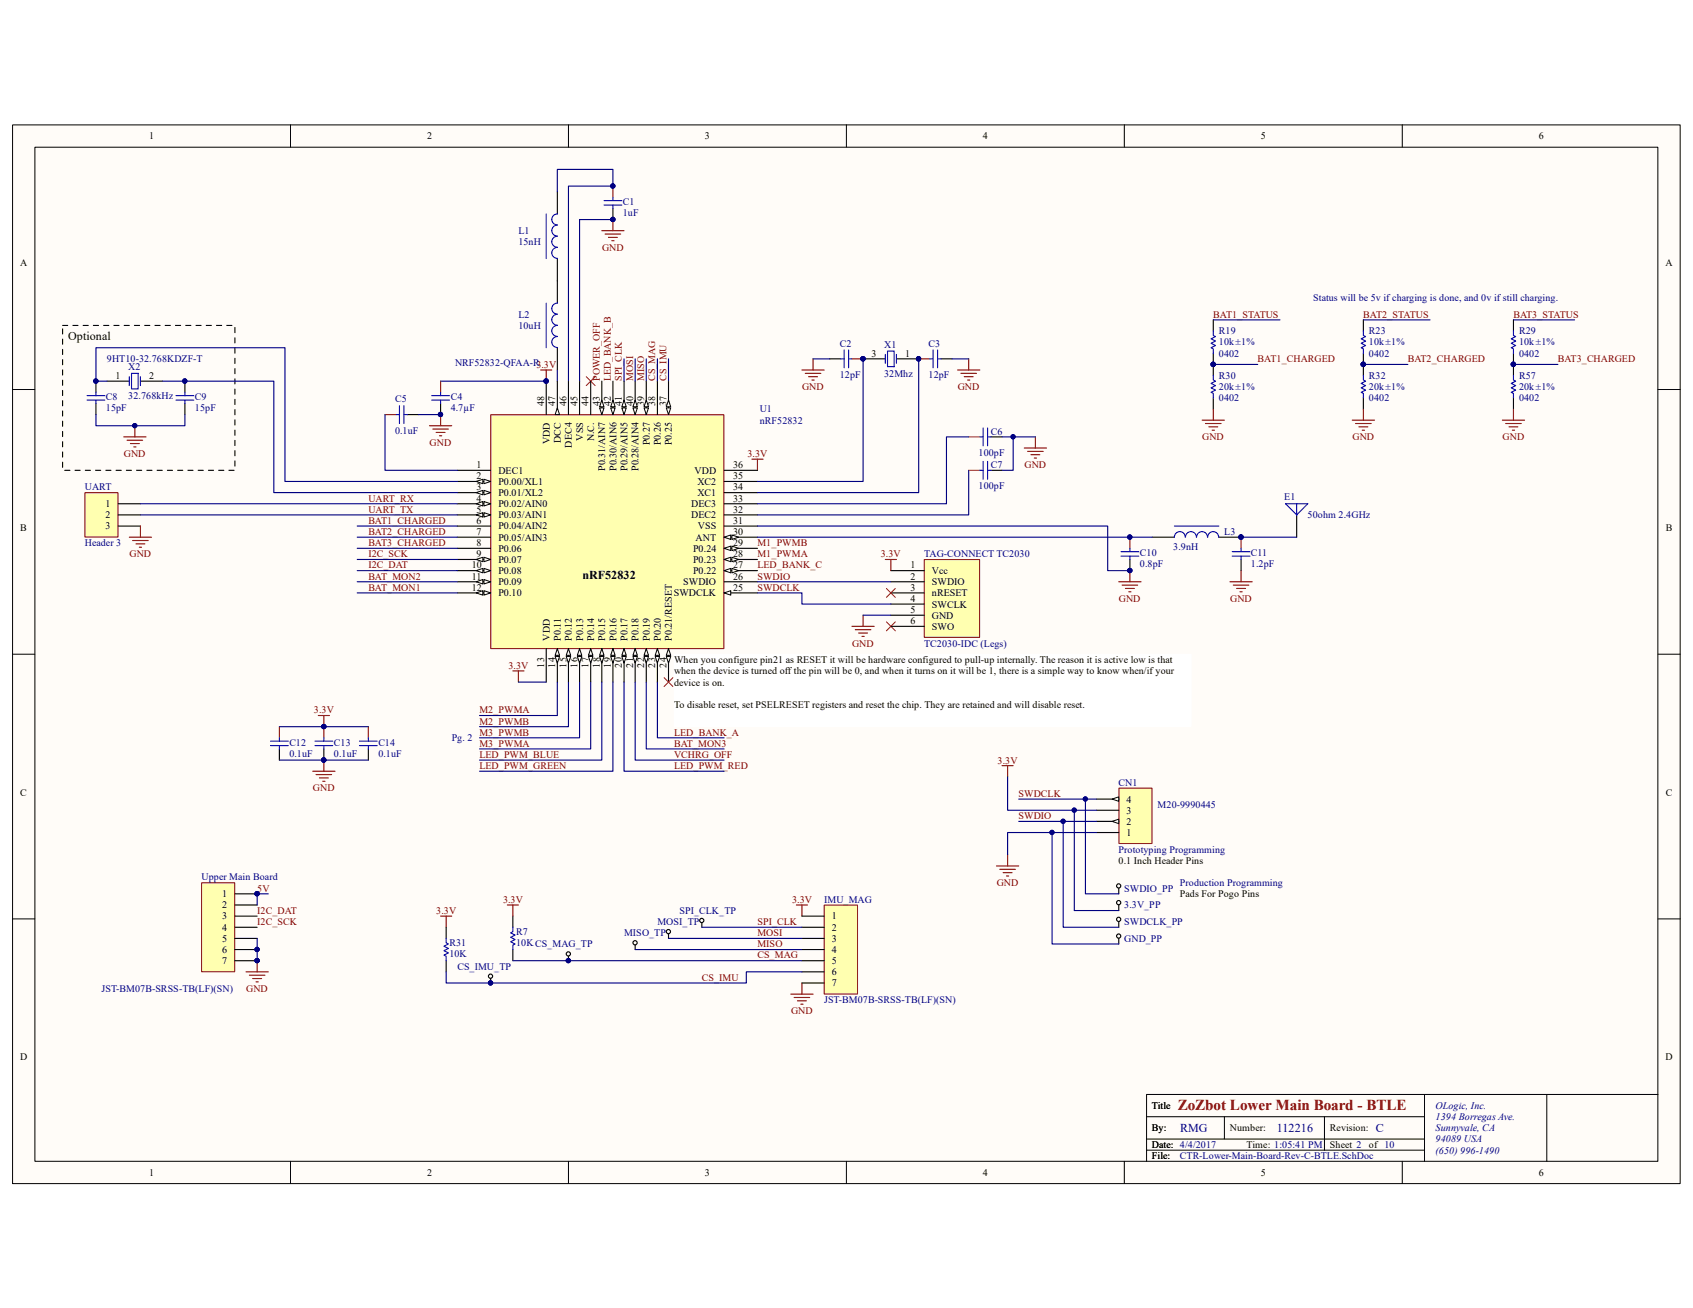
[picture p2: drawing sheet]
<svg xmlns="http://www.w3.org/2000/svg" width="279mm" height="216mm" viewBox="0 0 279 216" stroke-linecap="round" stroke-linejoin="round" font-family="sans-serif">
<path d="M2.1 20.7h275.2v174.7h-275.2z" fill="#fffcf8"/>
<path d="M2.1 20.6h275.2v174.8h-275.2z" fill="none" stroke="#000" stroke-width=".17"/>
<path d="M5.8 24.3h267.8v167.4h-267.8z" fill="#fffcf8"/>
<g fill="none" stroke="#000" stroke-width=".17">
<path d="M5.8 24.3h267.8v167.4h-267.8zM47.9 20.6v3.7M93.8 20.6v3.7M139.7 20.6v3.7M185.6 20.6v3.7M231.4 20.6v3.7M2.1 64.3h3.6M273.6 64.3h3.7M2.1 108h3.6M273.6 108h3.7M2.1 151.7h3.6M273.6 151.7h3.7"/>
<path d="M47.9 191.7v3.7M93.8 191.7v3.7M139.7 191.7v3.7M185.6 191.7v3.7M189.2 184.3h45.9M189.2 189.8h45.9M189.2 188h45.9M202.1 184.3v3.7M218.6 184.3v5.5M231.4 191.7v3.7M235.1 180.7v11M255.3 180.7h-66.1v11"/>
<path d="M273.6 180.7h-18.3v11"/>
</g>
<path d="M140.6 59.2h1.8M151.6 59.2h1.8" fill="none" stroke="#bf0000" stroke-width=".18"/>
<g fill="#000080" stroke="#000080" stroke-width=".17">
<circle cx="151.6" cy="59.2" r=".35"/>
<circle cx="142.4" cy="59.2" r=".35"/>
<circle cx="90.1" cy="62.9" r=".35"/>
</g>
<path d="M136.9 59.2h1.9M142.4 59.2h3.7M147.9 59.2h3.7M155.3 59.2h1.8" fill="none" stroke="#000" stroke-width=".18"/>
<path d="M138.8 59.2h.5M139.3 57.8v2.9M140 59.2h.6M140 57.8v2.9M146.1 58.5v1.5M146.5 57.9h1.1v2.6h-1.1zM147.9 58.5v1.5M153.4 59.2h.6M154 57.8v2.9M154.7 57.8v2.9M154.7 59.2h.6" fill="none" stroke="#00f" stroke-width=".18"/>
<g fill="none" stroke="#800000" stroke-width=".18">
<path d="M134.2 59.2v1.9M159.9 59.2v1.9M89.2 61.1h1.9M90.1 61.1v1.8M124.1 75.8h1.8M125 75.8v1.8M132.3 61.1h3.7M132.9 61.6h2.6M133.4 62.2h1.5M134 62.7h.4M158 61.1h3.7M158.6 61.6h2.5"/>
<path d="M159.1 62.2h1.5M159.7 62.7h.3M84.6 110.7h1.9M85.6 110.7v1.9M165.4 126.4h1.8M166.3 126.4v1.8M164.5 142.9h3.6M165 143.5h2.6M165.6 144h1.4M166.1 144.6h.4M166.3 141.1v1.8"/>
</g>
<path d="M184.7 130.1h5.4v9.1h-5.4z" fill="#ffffb0"/>
<path d="M184.7 130.1h5.4v9.1h-5.4z" fill="none" stroke="#800000" stroke-width=".17"/>
<path d="M181 137.4h3.6M181 135.6h3.6" fill="none" stroke="#000" stroke-width=".18"/>
<path d="M183.5 135.6l1.1-.4v.7z" fill="#fffcf8"/>
<path d="M183.5 135.6l1.1-.4v.7z" fill="none" stroke="#000" stroke-width=".17"/>
<path d="M181 133.7h3.6M181 131.9h3.6" fill="none" stroke="#000" stroke-width=".18"/>
<path d="M183.5 131.9l1.1-.4v.8z" fill="#fffcf8"/>
<path d="M183.5 131.9l1.1-.4v.8z" fill="none" stroke="#000" stroke-width=".17"/>
<g fill="none" stroke="#000" stroke-width=".18">
<path d="M92 31.6v3.7M101.2 34.4v1.8M92 42.7v7.3M92 57.4v3.7M15.8 62.9v1.9M15.8 66.6v1.8M17.7 62.9h3.6M23.2 62.9h3.6M30.5 62.9v1.9M30.5 66.6v1.8M67.2 68.4h1.8M72.7 66.6v1.8"/>
<path d="M163.5 72.1h1.9M163.5 77.6h1.9M186.5 92.3v1.9M190.1 88.7h3.7M201.1 88.7h3.7M204.8 92.3v1.9M214 85v3.7M46.1 123.6v1.9M53.4 123.6v1.9M60.8 123.6v1.9M184.6 146.6v.9M184.6 149.4v.9"/>
<path d="M184.6 152.1v1"/>
<circle cx="184.6" cy="151.8" r=".35"/>
<circle cx="184.6" cy="149" r=".35"/>
<circle cx="184.6" cy="146.2" r=".35"/>
</g>
<g fill="none" stroke="#800000" stroke-width=".18">
<path d="M99.3 38.1h3.7M99.9 38.6h2.5M100.4 39.2h1.5M101 39.7h.3M101.2 36.2v1.9M20.4 72.1h3.7M21 72.7h2.5M21.5 73.2h1.5M22.1 73.8h.3M22.3 70.3v1.8M70.9 70.3h3.6M71.4 70.8h2.6"/>
<path d="M72 71.4h1.4M72.5 71.9h.4M72.7 68.4v1.9M169 74h3.7M169.6 74.5h2.6M170.1 75.1h1.5M170.7 75.6h.4M170.9 72.1v1.9M184.6 96h3.7M185.2 96.6h2.6M185.7 97.1h1.5M186.3 97.7h.4"/>
<path d="M186.5 94.2v1.8M203 96h3.7M203.5 96.6h2.6M204.1 97.1h1.5M204.6 97.7h.4M204.8 94.2v1.8M52.5 118.1h1.9M53.4 118.1v1.8M51.6 127.3h3.7M52.2 127.9h2.5M52.7 128.4h1.5M53.3 129h.3"/>
<path d="M53.4 125.5v1.8"/>
</g>
<g fill="#000080" stroke="#000080" stroke-width=".17">
<circle cx="53.4" cy="125.4" r=".35"/>
<circle cx="53.4" cy="119.9" r=".35"/>
<circle cx="72.7" cy="68.4" r=".35"/>
<circle cx="101.1" cy="30.7" r=".35"/>
<circle cx="101.1" cy="36.2" r=".35"/>
<circle cx="15.8" cy="62.9" r=".35"/>
<circle cx="22.2" cy="70.3" r=".35"/>
<circle cx="30.5" cy="62.9" r=".35"/>
<circle cx="186.5" cy="88.7" r=".35"/>
<circle cx="186.5" cy="94.2" r=".35"/>
<circle cx="204.8" cy="88.7" r=".35"/>
</g>
<path d="M101.2 30.7v1.9M63.5 68.4h1.9M72.7 62.9v1.9M186.5 88.7v1.8M204.8 88.7v1.8M46.1 119.9v1.9M53.4 119.9v1.9M60.8 119.9v1.9" fill="none" stroke="#bf0000" stroke-width=".18"/>
<g fill="none" stroke="#00f" stroke-width=".18">
<path d="M90.1 35.3v7.4M92 39a.9 .9 0 0 0-.9 .9 .9 .9 0 0 0 .9 .9M92 37.2a.9 .9 0 0 0-.9 .9 .9 .9 0 0 0 .9 .9M92 35.3a.9 .9 0 0 0-.9 .9 .9 .9 0 0 0 .9 .9M99.7 33.8h2.9M99.7 33.1h2.9M101.2 32.6v.5M101.2 33.8v.6M90.1 50v7.4M92 55.6a.9 .9 0 0 0-.9 .9 .9 .9 0 0 0 .9 .9M92 53.7a.9 .9 0 0 0-.9 .9 .9 .9 0 0 0 .9 .9M92 51.9a.9 .9 0 0 0-.9 .9 .9 .9 0 0 0 .9 .9"/>
<path d="M92 50a.9 .9 0 0 0-.9 .9 .9 .9 0 0 0 .9 .9M92 40.8a.9 .9 0 0 0-.9 .9 .9 .9 0 0 0 .9 .9M14.4 66h2.9M14.4 65.3h2.9M15.8 64.8v.5M15.8 66v.6M21.3 62.2v1.5M21.7 61.6h1.1v2.6h-1.1zM23.2 62.2v1.5M29 66h3M29 65.3h3M30.5 64.8v.5"/>
<path d="M30.5 66v.6M65.4 68.4h.5M65.9 67v2.9M66.7 67v2.9M66.7 68.4h.5M71.2 66h3M71.2 65.3h3M72.7 64.8v.5M72.7 66v.6M161.7 72.1h.6M161.7 77.6h.6M162.3 70.6v3"/>
<path d="M162.3 76.2v2.9M163 70.6v3M163 76.2v2.9M163 72.1h.5M163 77.6h.5M185 91.8h2.9M185 91.1h2.9M186.5 90.5v.6M186.5 91.8v.5M193.8 88.7a.9 .9 0 0 1 .9-1 .9 .9 0 0 1 .9 1M193.8 86.8h7.3M195.6 88.7a.9 .9 0 0 1 .9-1 .9 .9 0 0 1 .9 1 .92 .92 0 0 1 1-1 .92 .92 0 0 1 .9 1"/>
<path d="M199.3 88.7a.9 .9 0 0 1 .9-1 .9 .9 0 0 1 .9 1M203.4 91.8h2.9M203.4 91.1h2.9M204.8 90.5v.6M204.8 91.8v.5M212.2 83.2h3.6l-1.8 1.8zM214 83.2v1.8M44.6 123.1h3M44.6 122.3h3M46.1 121.8v.5M46.1 123.1v.5M52 123.1h2.9"/>
<path d="M52 122.3h2.9M53.4 121.8v.5M53.4 123.1v.5M59.3 123.1h3M59.3 122.3h3M60.8 121.8v.5M60.8 123.1v.5"/>
</g>
<path d="M159.9 72.1h1.8M159.9 77.6h1.8" fill="none" stroke="#de4f16" stroke-width=".18"/>
<path d="M96.8 62.2l1.4 1.5M98.2 62.2l-1.4 1.5" fill="none" stroke="#f00" stroke-width=".17"/>
<path d="M10.3 53.7h28.5v23.9h-28.5v-23.9" fill="none" stroke="#000" stroke-width=".18" stroke-dasharray=".8 .8"/>
<path d="M81 68.5h38.5v38.6h-38.5z" fill="#ffffb0"/>
<path d="M81 68.5h38.5v38.6h-38.5z" fill="none" stroke="#800000" stroke-width=".17"/>
<path d="M75.5 77.6h5.5M75.5 97.9h5.5" fill="none" stroke="#000" stroke-width=".18"/>
<path d="M79.9 97.5l1.1 .4-1.1 .3z" fill="#fffcf8"/>
<path d="M79.9 97.5l1.1 .4-1.1 .3z" fill="none" stroke="#000" stroke-width=".17"/>
<path d="M78.6 97.9l1.1-.4v.7z" fill="#fffcf8"/>
<path d="M78.6 97.9l1.1-.4v.7z" fill="none" stroke="#000" stroke-width=".17"/>
<path d="M119.5 86.8h5.5M119.5 88.7h5.5M90.1 107.1v5.5" fill="none" stroke="#000" stroke-width=".18"/>
<path d="M119.5 88.7l1.1-.4v.7z" fill="#fffcf8"/>
<path d="M119.5 88.7l1.1-.4v.7z" fill="none" stroke="#000" stroke-width=".17"/>
<path d="M120.8 88.3l1.1 .4-1.1 .3z" fill="#fffcf8"/>
<path d="M120.8 88.3l1.1 .4-1.1 .3z" fill="none" stroke="#000" stroke-width=".17"/>
<path d="M110.3 62.9v5.5M119.5 79.5h5.5M119.5 77.6h5.5M119.5 85h5.5M119.5 83.2h5.5M119.5 81.3h5.5" fill="none" stroke="#000" stroke-width=".18"/>
<path d="M110 67.3h.7l-.4 1.1z" fill="#fffcf8"/>
<path d="M110 67.3h.7l-.4 1.1z" fill="none" stroke="#000" stroke-width=".17"/>
<path d="M110.3 66l.4 1.1h-.7z" fill="#fffcf8"/>
<path d="M110.3 66l.4 1.1h-.7z" fill="none" stroke="#000" stroke-width=".17"/>
<path d="M75.5 79.5h5.5M108.5 62.9v5.5" fill="none" stroke="#000" stroke-width=".18"/>
<path d="M79.9 79.1l1.1 .4-1.1 .3z" fill="#fffcf8"/>
<path d="M79.9 79.1l1.1 .4-1.1 .3z" fill="none" stroke="#000" stroke-width=".17"/>
<path d="M78.6 79.5l1.1-.4v.7z" fill="#fffcf8"/>
<path d="M78.6 79.5l1.1-.4v.7z" fill="none" stroke="#000" stroke-width=".17"/>
<path d="M75.5 81.3h5.5" fill="none" stroke="#000" stroke-width=".18"/>
<path d="M79.9 80.9l1.1 .4-1.1 .4z" fill="#fffcf8"/>
<path d="M79.9 80.9l1.1 .4-1.1 .4z" fill="none" stroke="#000" stroke-width=".17"/>
<path d="M78.6 81.3l1.1-.4v.8z" fill="#fffcf8"/>
<path d="M78.6 81.3l1.1-.4v.8z" fill="none" stroke="#000" stroke-width=".17"/>
<path d="M75.5 83.2h5.5" fill="none" stroke="#000" stroke-width=".18"/>
<path d="M79.9 82.8l1.1 .4-1.1 .3z" fill="#fffcf8"/>
<path d="M79.9 82.8l1.1 .4-1.1 .3z" fill="none" stroke="#000" stroke-width=".17"/>
<path d="M78.6 83.2l1.1-.4v.7z" fill="#fffcf8"/>
<path d="M78.6 83.2l1.1-.4v.7z" fill="none" stroke="#000" stroke-width=".17"/>
<path d="M75.5 85h5.5" fill="none" stroke="#000" stroke-width=".18"/>
<path d="M79.9 84.6l1.1 .4-1.1 .4z" fill="#fffcf8"/>
<path d="M79.9 84.6l1.1 .4-1.1 .4z" fill="none" stroke="#000" stroke-width=".17"/>
<path d="M78.6 85l1.1-.4v.8z" fill="#fffcf8"/>
<path d="M78.6 85l1.1-.4v.8z" fill="none" stroke="#000" stroke-width=".17"/>
<path d="M75.5 86.8h5.5M75.5 88.7h5.5M75.5 90.5h5.5M75.5 92.3h5.5" fill="none" stroke="#000" stroke-width=".18"/>
<path d="M79.9 92l1.1 .3-1.1 .4z" fill="#fffcf8"/>
<path d="M79.9 92l1.1 .3-1.1 .4z" fill="none" stroke="#000" stroke-width=".17"/>
<path d="M78.6 92.3l1.1-.3v.7z" fill="#fffcf8"/>
<path d="M78.6 92.3l1.1-.3v.7z" fill="none" stroke="#000" stroke-width=".17"/>
<path d="M75.5 94.2h5.5" fill="none" stroke="#000" stroke-width=".18"/>
<path d="M79.9 93.8l1.1 .4-1.1 .4z" fill="#fffcf8"/>
<path d="M79.9 93.8l1.1 .4-1.1 .4z" fill="none" stroke="#000" stroke-width=".17"/>
<path d="M78.6 94.2l1.1-.4v.8z" fill="#fffcf8"/>
<path d="M78.6 94.2l1.1-.4v.8z" fill="none" stroke="#000" stroke-width=".17"/>
<path d="M75.5 96h5.5" fill="none" stroke="#000" stroke-width=".18"/>
<path d="M79.9 95.7l1.1 .3-1.1 .4z" fill="#fffcf8"/>
<path d="M79.9 95.7l1.1 .3-1.1 .4z" fill="none" stroke="#000" stroke-width=".17"/>
<path d="M78.6 96l1.1-.3v.7z" fill="#fffcf8"/>
<path d="M78.6 96l1.1-.3v.7z" fill="none" stroke="#000" stroke-width=".17"/>
<path d="M92 107.1v5.5" fill="none" stroke="#000" stroke-width=".18"/>
<path d="M92 107.1l.3 1.1h-.7z" fill="#fffcf8"/>
<path d="M92 107.1l.3 1.1h-.7z" fill="none" stroke="#000" stroke-width=".17"/>
<path d="M91.6 108.4h.7l-.3 1.1z" fill="#fffcf8"/>
<path d="M91.6 108.4h.7l-.3 1.1z" fill="none" stroke="#000" stroke-width=".17"/>
<path d="M93.8 107.1v5.5" fill="none" stroke="#000" stroke-width=".18"/>
<path d="M93.8 107.1l.4 1.1h-.8z" fill="#fffcf8"/>
<path d="M93.8 107.1l.4 1.1h-.8z" fill="none" stroke="#000" stroke-width=".17"/>
<path d="M93.4 108.4h.8l-.4 1.1z" fill="#fffcf8"/>
<path d="M93.4 108.4h.8l-.4 1.1z" fill="none" stroke="#000" stroke-width=".17"/>
<path d="M95.6 107.1v5.5" fill="none" stroke="#000" stroke-width=".18"/>
<path d="M95.6 107.1l.4 1.1h-.7z" fill="#fffcf8"/>
<path d="M95.6 107.1l.4 1.1h-.7z" fill="none" stroke="#000" stroke-width=".17"/>
<path d="M95.3 108.4h.7l-.4 1.1z" fill="#fffcf8"/>
<path d="M95.3 108.4h.7l-.4 1.1z" fill="none" stroke="#000" stroke-width=".17"/>
<path d="M97.5 107.1v5.5" fill="none" stroke="#000" stroke-width=".18"/>
<path d="M97.5 107.1l.4 1.1h-.8z" fill="#fffcf8"/>
<path d="M97.5 107.1l.4 1.1h-.8z" fill="none" stroke="#000" stroke-width=".17"/>
<path d="M97.1 108.4h.8l-.4 1.1z" fill="#fffcf8"/>
<path d="M97.1 108.4h.8l-.4 1.1z" fill="none" stroke="#000" stroke-width=".17"/>
<path d="M106.7 62.9v5.5" fill="none" stroke="#000" stroke-width=".18"/>
<path d="M106.3 67.3h.7l-.3 1.1z" fill="#fffcf8"/>
<path d="M106.3 67.3h.7l-.3 1.1z" fill="none" stroke="#000" stroke-width=".17"/>
<path d="M106.7 66l.3 1.1h-.7z" fill="#fffcf8"/>
<path d="M106.7 66l.3 1.1h-.7z" fill="none" stroke="#000" stroke-width=".17"/>
<path d="M104.8 62.9v5.5" fill="none" stroke="#000" stroke-width=".18"/>
<path d="M104.5 67.3h.7l-.4 1.1z" fill="#fffcf8"/>
<path d="M104.5 67.3h.7l-.4 1.1z" fill="none" stroke="#000" stroke-width=".17"/>
<path d="M104.8 66l.4 1.1h-.7z" fill="#fffcf8"/>
<path d="M104.8 66l.4 1.1h-.7z" fill="none" stroke="#000" stroke-width=".17"/>
<path d="M103 62.9v5.5" fill="none" stroke="#000" stroke-width=".18"/>
<path d="M102.6 67.3h.8l-.4 1.1z" fill="#fffcf8"/>
<path d="M102.6 67.3h.8l-.4 1.1z" fill="none" stroke="#000" stroke-width=".17"/>
<path d="M103 66l.4 1.1h-.8z" fill="#fffcf8"/>
<path d="M103 66l.4 1.1h-.8z" fill="none" stroke="#000" stroke-width=".17"/>
<path d="M101.2 62.9v5.5" fill="none" stroke="#000" stroke-width=".18"/>
<path d="M100.8 67.3h.7l-.3 1.1z" fill="#fffcf8"/>
<path d="M100.8 67.3h.7l-.3 1.1z" fill="none" stroke="#000" stroke-width=".17"/>
<path d="M101.2 66l.3 1.1h-.7z" fill="#fffcf8"/>
<path d="M101.2 66l.3 1.1h-.7z" fill="none" stroke="#000" stroke-width=".17"/>
<path d="M99.3 62.9v5.5" fill="none" stroke="#000" stroke-width=".18"/>
<path d="M99 67.3h.7l-.4 1.1z" fill="#fffcf8"/>
<path d="M99 67.3h.7l-.4 1.1z" fill="none" stroke="#000" stroke-width=".17"/>
<path d="M99.3 66l.4 1.1h-.7z" fill="#fffcf8"/>
<path d="M99.3 66l.4 1.1h-.7z" fill="none" stroke="#000" stroke-width=".17"/>
<path d="M90.1 62.9v5.5M92 62.9v5.5M93.8 62.9v5.5M95.6 62.9v5.5M97.5 62.9v5.5" fill="none" stroke="#000" stroke-width=".18"/>
<circle cx="90.1" cy="62.9" r=".35" fill="#000080" stroke="#000080" stroke-width=".17"/>
<path d="M92 67.3l.3 1.1h-.7z" fill="#fffcf8"/>
<path d="M92 67.3l.3 1.1h-.7z" fill="none" stroke="#000" stroke-width=".17"/>
<path d="M119.5 97.9h5.5" fill="none" stroke="#000" stroke-width=".18"/>
<path d="M119.5 97.9l1.1-.4v.7z" fill="#fffcf8"/>
<path d="M119.5 97.9l1.1-.4v.7z" fill="none" stroke="#000" stroke-width=".17"/>
<path d="M119.5 96h5.5M119.5 94.2h5.5" fill="none" stroke="#000" stroke-width=".18"/>
<path d="M119.5 94.2l1.1-.4v.8z" fill="#fffcf8"/>
<path d="M119.5 94.2l1.1-.4v.8z" fill="none" stroke="#000" stroke-width=".17"/>
<path d="M120.8 93.8l1.1 .4-1.1 .4z" fill="#fffcf8"/>
<path d="M120.8 93.8l1.1 .4-1.1 .4z" fill="none" stroke="#000" stroke-width=".17"/>
<path d="M119.5 92.3h5.5" fill="none" stroke="#000" stroke-width=".18"/>
<path d="M119.5 92.3l1.1-.3v.7z" fill="#fffcf8"/>
<path d="M119.5 92.3l1.1-.3v.7z" fill="none" stroke="#000" stroke-width=".17"/>
<path d="M120.8 92l1.1 .3-1.1 .4z" fill="#fffcf8"/>
<path d="M120.8 92l1.1 .3-1.1 .4z" fill="none" stroke="#000" stroke-width=".17"/>
<path d="M119.5 90.5h5.5" fill="none" stroke="#000" stroke-width=".18"/>
<path d="M119.5 90.5l1.1-.4v.8z" fill="#fffcf8"/>
<path d="M119.5 90.5l1.1-.4v.8z" fill="none" stroke="#000" stroke-width=".17"/>
<path d="M120.8 90.1l1.1 .4-1.1 .4z" fill="#fffcf8"/>
<path d="M120.8 90.1l1.1 .4-1.1 .4z" fill="none" stroke="#000" stroke-width=".17"/>
<path d="M99.3 107.1v5.5" fill="none" stroke="#000" stroke-width=".18"/>
<path d="M99.3 107.1l.4 1.1h-.7z" fill="#fffcf8"/>
<path d="M99.3 107.1l.4 1.1h-.7z" fill="none" stroke="#000" stroke-width=".17"/>
<path d="M99 108.4h.7l-.4 1.1z" fill="#fffcf8"/>
<path d="M99 108.4h.7l-.4 1.1z" fill="none" stroke="#000" stroke-width=".17"/>
<path d="M101.2 107.1v5.5" fill="none" stroke="#000" stroke-width=".18"/>
<path d="M101.2 107.1l.3 1.1h-.7z" fill="#fffcf8"/>
<path d="M101.2 107.1l.3 1.1h-.7z" fill="none" stroke="#000" stroke-width=".17"/>
<path d="M100.8 108.4h.7l-.3 1.1z" fill="#fffcf8"/>
<path d="M100.8 108.4h.7l-.3 1.1z" fill="none" stroke="#000" stroke-width=".17"/>
<path d="M103 107.1v5.5" fill="none" stroke="#000" stroke-width=".18"/>
<path d="M103 107.1l.4 1.1h-.8z" fill="#fffcf8"/>
<path d="M103 107.1l.4 1.1h-.8z" fill="none" stroke="#000" stroke-width=".17"/>
<path d="M102.6 108.4h.8l-.4 1.1z" fill="#fffcf8"/>
<path d="M102.6 108.4h.8l-.4 1.1z" fill="none" stroke="#000" stroke-width=".17"/>
<path d="M104.8 107.1v5.5" fill="none" stroke="#000" stroke-width=".18"/>
<path d="M104.8 107.1l.4 1.1h-.7z" fill="#fffcf8"/>
<path d="M104.8 107.1l.4 1.1h-.7z" fill="none" stroke="#000" stroke-width=".17"/>
<path d="M104.5 108.4h.7l-.4 1.1z" fill="#fffcf8"/>
<path d="M104.5 108.4h.7l-.4 1.1z" fill="none" stroke="#000" stroke-width=".17"/>
<path d="M108.5 107.1v5.5" fill="none" stroke="#000" stroke-width=".18"/>
<path d="M108.5 107.1l.4 1.1h-.8z" fill="#fffcf8"/>
<path d="M108.5 107.1l.4 1.1h-.8z" fill="none" stroke="#000" stroke-width=".17"/>
<path d="M108.1 108.4h.8l-.4 1.1z" fill="#fffcf8"/>
<path d="M108.1 108.4h.8l-.4 1.1z" fill="none" stroke="#000" stroke-width=".17"/>
<path d="M110.3 107.1v5.5" fill="none" stroke="#000" stroke-width=".18"/>
<path d="M110.3 107.1l.4 1.1h-.7z" fill="#fffcf8"/>
<path d="M110.3 107.1l.4 1.1h-.7z" fill="none" stroke="#000" stroke-width=".17"/>
<path d="M110 108.4h.7l-.4 1.1z" fill="#fffcf8"/>
<path d="M110 108.4h.7l-.4 1.1z" fill="none" stroke="#000" stroke-width=".17"/>
<path d="M106.7 107.1v5.5" fill="none" stroke="#000" stroke-width=".18"/>
<path d="M106.7 107.1l.3 1.1h-.7z" fill="#fffcf8"/>
<path d="M106.7 107.1l.3 1.1h-.7z" fill="none" stroke="#000" stroke-width=".17"/>
<path d="M106.3 108.4h.7l-.3 1.1z" fill="#fffcf8"/>
<path d="M106.3 108.4h.7l-.3 1.1z" fill="none" stroke="#000" stroke-width=".17"/>
<g fill="#000080" stroke="#000080" stroke-width=".17">
<circle cx="90.1" cy="62.9" r=".35"/>
<circle cx="200.2" cy="60.1" r=".35"/>
<circle cx="225" cy="60.1" r=".35"/>
<circle cx="249.8" cy="60.1" r=".35"/>
</g>
<g fill="none" stroke="#000" stroke-width=".18">
<path d="M200.2 52.8v1.8M200.2 58.3v3.7M225 52.8v1.8M225 58.3v3.7M249.8 52.8v1.8M249.8 58.3v3.7M200.2 65.7v1.8M225 65.7v1.8M249.8 65.7v1.8M184.6 154.9v.9"/>
<circle cx="184.6" cy="154.5" r=".35"/>
</g>
<path d="M146.3 97.1l1.5 1.5M147.8 97.1l-1.5 1.5M146.3 102.7l1.5 1.4M147.8 102.7l-1.5 1.4" fill="none" stroke="#f00" stroke-width=".17"/>
<path d="M200.2 54.6v.8l.4 .2-.7 .3 .7 .4-.7 .4 .7 .3-.7 .4 .3 .2v.7M225 54.6v.8l.4 .2-.8 .3 .8 .4-.8 .4 .8 .3-.8 .4 .4 .2v.7M249.8 54.6v.8l.3 .2-.7 .3 .7 .4-.7 .4 .7 .3-.7 .4 .4 .2v.7M200.2 62v.7l.4 .2-.7 .4 .7 .4-.7 .3 .7 .4-.7 .4 .3 .1v.8M225 62v.7l.4 .2-.8 .4 .8 .4-.8 .3 .8 .4-.8 .4 .4 .1v.8M249.8 62v.7l.3 .2-.7 .4 .7 .4-.7 .3 .7 .4-.7 .4 .4 .1v.8" fill="none" stroke="#00f" stroke-width=".18"/>
<g fill="none" stroke="#800000" stroke-width=".18">
<path d="M198.4 69.4h3.7M198.9 69.9h2.6M199.5 70.5h1.5M200 71h.4M200.2 67.5v1.9M223.2 69.4h3.6M223.7 69.9h2.6M224.3 70.5h1.4M224.8 71h.4M225 67.5v1.9M247.9 69.4h3.7M248.5 69.9h2.6"/>
<path d="M249 70.5h1.5M249.6 71h.4M249.8 67.5v1.9"/>
</g>
<path d="M14.1 81.4h5.4v7.2h-5.4z" fill="#ffffb0"/>
<path d="M14 81.3h5.5v7.3h-5.5z" fill="none" stroke="#800000" stroke-width=".17"/>
<path d="M19.5 83.2h3.7M19.5 85h3.7M19.5 86.8h3.7" fill="none" stroke="#000" stroke-width=".18"/>
<path d="M21.3 88.7h3.7M21.9 89.2h2.6M22.4 89.8h1.5M23 90.3h.4M23.2 86.8v1.9M42.4 158.6v1.8M40.6 160.4h3.7M41.2 161h2.5M41.7 161.5h1.5M42.3 162.1h.3" fill="none" stroke="#800000" stroke-width=".18"/>
<g fill="#000080" stroke="#000080" stroke-width=".17">
<circle cx="42.4" cy="158.6" r=".35"/>
<circle cx="42.4" cy="147.5" r=".35"/>
</g>
<path d="M33.3 145.8h5.4v14.6h-5.4z" fill="#ffffb0"/>
<path d="M33.3 145.7h5.4v14.7h-5.4z" fill="none" stroke="#800000" stroke-width=".17"/>
<path d="M38.8 147.5h3.6M38.8 149.4h3.6M38.8 151.2h3.6M38.8 153.1h3.6M38.8 154.9h3.6M38.8 156.7h3.6M38.8 158.6h3.6" fill="none" stroke="#000" stroke-width=".18"/>
<g fill="#000080" stroke="#000080" stroke-width=".17">
<circle cx="42.4" cy="147.5" r=".35"/>
<circle cx="42.4" cy="156.7" r=".35"/>
<circle cx="42.4" cy="158.6" r=".35"/>
</g>
<path d="M152.6 92.4h9.1v12.8h-9.1z" fill="#ffffb0"/>
<path d="M152.5 92.4h9.2v12.8h-9.2z" fill="none" stroke="#800000" stroke-width=".17"/>
<path d="M147 94.2h5.5M147 96h5.5M147 97.9h5.5M147 99.7h5.5M147 101.5h5.5M147 103.4h5.5" fill="none" stroke="#000" stroke-width=".18"/>
<path d="M146.1 92.3h1.8M147 92.3v1.9M140.6 103.4h3.7M141.1 103.9h2.6M141.7 104.5h1.5M142.3 105h.3M142.4 101.5v1.9" fill="none" stroke="#800000" stroke-width=".18"/>
<g fill="none" stroke="#000080" stroke-width=".18">
<path d="M92 31.6v-3.6h9.2v2.7h-7.4v32.2M101.2 36.2h-5.6v26.7M103 59.2v3.7M104.8 59.2v3.7M106.7 59.2v3.7M108.5 59.2v3.7M110.3 59.2v3.7M134.2 59.2h2.7M142.4 59.2v20.3h-17.4M151.6 59.2v22.1h-26.6M157.1 59.2h2.8M200.2 52.8h11"/>
<path d="M225 52.8h11M249.8 52.8h10.1M15.8 68.4v1.9h14.7v-1.9M17.7 62.9h-1.9v-5.5h31.2v22.1h28.5M26.8 62.9h18.4v18.4h30.3M63.5 68.4v9.2h12M69 68.4h3.7M72.7 62.9h17.4M92 61.1v1.8M159.9 72.1h-3.7v11.1h-31.2M159.9 77.6v7.4h-34.9M165.4 72.1h5.5"/>
<path d="M167.2 72.1v5.5h-1.8M200.2 60.2h7.4M225 60.2h7.3M249.8 60.2h7.3M23.2 83.2h52.3M23.2 85h52.3M59 88.7h16.5M59 92.3h16.5M59 94.2h16.5M59 96h16.5M59 97.9h16.5M59 86.8h16.5"/>
<path d="M59 90.5h16.5M125 86.8h57.8v7.4h3.7M125 97.9h7.3v1.8h14.7M125 88.7h65.1M125 96h22M204.8 88.7h9.2M46.1 119.9h14.7M85.6 112.6h4.5M92 112.6v5.5h-12.9M93.8 112.6v7.3h-14.7M95.6 112.6v9.2h-16.5M97.5 112.6v11h-18.4"/>
<path d="M99.3 112.6v12.9h-20.2M101.2 112.6v14.7h-22.1M103 112.6v14.7h16.5M104.8 112.6v12.9h14.7M106.7 112.6v11h12.8M108.5 112.6v9.2h11M142.4 101.5h4.6M46.1 125.5h14.7M166.3 128.2v5.5h14.7M168.1 135.6h12.9M168.1 131.9h12.9M173.6 137.4v18.4h11"/>
<path d="M175.5 135.6v17.5h9.1M177.3 133.7v16.6h7.3M179.1 131.9v15.6h5.5M181 137.4h-14.7v3.7M42.4 154.9v3.7M44.3 147.5h-1.9v1.9"/>
</g>
<g fill="#000080" stroke="#000080" stroke-width=".17">
<circle cx="142.4" cy="59.2" r=".35"/>
<circle cx="151.6" cy="59.2" r=".35"/>
<circle cx="179.1" cy="131.9" r=".35"/>
<circle cx="177.3" cy="133.7" r=".35"/>
<circle cx="175.4" cy="135.6" r=".35"/>
<circle cx="173.6" cy="137.4" r=".35"/>
<circle cx="22.2" cy="70.3" r=".35"/>
<circle cx="53.4" cy="119.9" r=".35"/>
<circle cx="53.4" cy="125.4" r=".35"/>
<circle cx="90.1" cy="62.9" r=".35"/>
<circle cx="101.1" cy="36.2" r=".35"/>
<circle cx="72.7" cy="68.4" r=".35"/>
<circle cx="186.5" cy="88.7" r=".35"/>
<circle cx="186.5" cy="94.2" r=".35"/>
<circle cx="167.2" cy="72.1" r=".35"/>
<circle cx="204.8" cy="88.7" r=".35"/>
<circle cx="101.1" cy="30.7" r=".35"/>
<circle cx="249.8" cy="60.1" r=".35"/>
<circle cx="225" cy="60.1" r=".35"/>
<circle cx="200.2" cy="60.1" r=".35"/>
<circle cx="15.8" cy="62.9" r=".35"/>
<circle cx="30.5" cy="62.9" r=".35"/>
<circle cx="42.4" cy="147.5" r=".35"/>
<circle cx="42.4" cy="158.6" r=".35"/>
<circle cx="42.4" cy="156.7" r=".35"/>
</g>
<path d="M109.6 111.8l1.5 1.5M111.1 111.8l-1.5 1.5" fill="none" stroke="#f00" stroke-width=".17"/>
<path d="M111.3 108h85.3v11.9h-85.3z" fill="#fff"/>
<path d="M111.3 108h85.3v11.9h-85.3z" fill="none" stroke="#fff" stroke-width=".17"/>
<path d="M72.7 151.2h1.8M73.6 151.2v1.9M83.7 149.4h1.9M84.6 149.4v1.8M131.4 149.4h1.9M132.3 149.4v1.8M130.5 164.1h3.7M131.1 164.6h2.5M131.6 165.2h1.5M132.2 165.8h.3M132.3 162.3v1.8" fill="none" stroke="#800000" stroke-width=".18"/>
<g fill="none" stroke="#000" stroke-width=".18">
<path d="M73.6 153.1v1.8M73.6 158.6v1.8M84.6 151.2v1.9M84.6 156.7v1.9M93.8 157.8v.8M104.8 156v.7M110.3 154.2v.7M115.8 152.3v.8M81 161.5v.8"/>
<circle cx="93.8" cy="157.5" r=".35"/>
<circle cx="104.8" cy="155.6" r=".35"/>
<circle cx="110.3" cy="153.8" r=".35"/>
<circle cx="115.8" cy="151.9" r=".35"/>
<circle cx="81" cy="161.1" r=".35"/>
</g>
<path d="M73.6 154.9v.7l.4 .2-.7 .4 .7 .4-.7 .3 .7 .4-.7 .4 .3 .1v.8M84.6 153.1v.7l-.3 .2 .7 .3-.7 .4 .7 .4-.7 .3 .7 .4-.4 .2v.7" fill="none" stroke="#00f" stroke-width=".18"/>
<g fill="#000080" stroke="#000080" stroke-width=".17">
<circle cx="81" cy="162.2" r=".35"/>
<circle cx="93.8" cy="158.6" r=".35"/>
</g>
<path d="M136.1 149.4h5.4v14.7h-5.4z" fill="#ffffb0"/>
<path d="M136 149.4h5.5v14.7h-5.5z" fill="none" stroke="#800000" stroke-width=".17"/>
<path d="M132.3 151.2h3.7M132.3 153.1h3.7M132.3 154.9h3.7M132.3 156.7h3.7M132.3 158.6h3.7M132.3 160.4h3.7M132.3 162.3h3.7" fill="none" stroke="#000" stroke-width=".18"/>
<path d="M84.6 158.6h47.7M104.8 156.7h27.5M110.3 154.9h22M115.8 153.1h16.5M73.6 160.4v1.9h49.6v-1.9h9.1" fill="none" stroke="#000080" stroke-width=".18"/>
<g fill="#000080" stroke="#000080" stroke-width=".17">
<circle cx="93.8" cy="158.6" r=".35"/>
<circle cx="81" cy="162.2" r=".35"/>
</g>
<text font-size="2.5" fill="#800000" x="194.4" y="183.2">ZoZbot Lower Main Board - BTLE</text>
<g font-size="2">
<text x="11.3" y="56.1">Optional</text>
<text x="96.1" y="95.6">nRF52832</text>
</g>
<g font-size="2" fill="#000080">
<text x="194.7" y="186.9">RMG</text>
<text x="210.7" y="186.9">112216</text>
<text x="227.1" y="186.9">C</text>
</g>
<g font-size="1.7">
<text x="24.6" y="23">1</text>
<text x="70.5" y="23">2</text>
<text x="116.3" y="23">3</text>
<text x="162.2" y="23">4</text>
<text x="208.1" y="23">5</text>
<text x="253.9" y="23">6</text>
<text x="3.3" y="43.9">A</text>
<text x="274.9" y="43.9">A</text>
<text x="143.8" y="58.9">3</text>
<text x="149.4" y="58.9">1</text>
<text x="19" y="62.6">1</text>
<text x="24.6" y="62.6">2</text>
<text x="78.7" y="77.3">1</text>
<text x="121" y="77.3">36</text>
<text x="17.4" y="83.7">1</text>
<text x="78.7" y="79.1">2</text>
<text x="78.7" y="80.9">3</text>
<text x="78.7" y="82.8">4</text>
<text x="82.2" y="78.2">DEC1</text>
<text x="82.2" y="80.1">P0.00/XL1</text>
<text x="82.2" y="81.9">P0.01/XL2</text>
<text x="82.2" y="83.7">P0.02/AIN0</text>
<text x="114.1" y="83.7">DEC3</text>
<text x="114.6" y="78.2">VDD</text>
<text x="115.1" y="81.9">XC1</text>
<text x="115.1" y="80.1">XC2</text>
<text x="121" y="82.8">33</text>
<text x="121" y="80.9">34</text>
<text x="121" y="79.1">35</text>
<text x="3.3" y="87.6">B</text>
<text x="17.4" y="85.6">2</text>
<text x="17.4" y="87.4">3</text>
<text x="78.7" y="84.6">5</text>
<text x="78.7" y="86.5">6</text>
<text x="78.7" y="88.3">7</text>
<text x="82.2" y="85.6">P0.03/AIN1</text>
<text x="82.2" y="87.4">P0.04/AIN2</text>
<text x="82.2" y="89.2">P0.05/AIN3</text>
<text x="114.1" y="85.6">DEC2</text>
<text x="114.8" y="89.2">ANT</text>
<text x="115.2" y="87.4">VSS</text>
<text x="121" y="86.5">31</text>
<text x="121" y="88.3">30</text>
<text x="121" y="84.6">32</text>
<text x="274.9" y="87.6">B</text>
<text x="77.8" y="93.8">10</text>
<text x="77.9" y="95.7">11</text>
<text x="78.7" y="90.2">8</text>
<text x="78.7" y="92">9</text>
<text x="82.2" y="91.1">P0.06</text>
<text x="82.2" y="92.9">P0.07</text>
<text x="82.2" y="94.7">P0.08</text>
<text x="114.4" y="94.7">P0.22</text>
<text x="114.4" y="92.9">P0.23</text>
<text x="114.4" y="91.1">P0.24</text>
<text x="121" y="95.7">26</text>
<text x="121" y="93.8">27</text>
<text x="121" y="92">28</text>
<text x="121" y="90.2">29</text>
<text x="150.2" y="93.8">1</text>
<text x="150.2" y="95.7">2</text>
<text x="153.8" y="94.7">Vcc</text>
<text x="77.8" y="97.5">12</text>
<text x="82.2" y="98.4">P0.10</text>
<text x="82.2" y="96.6">P0.09</text>
<text x="111.2" y="98.4">SWDCLK</text>
<text x="112.8" y="96.6">SWDIO</text>
<text x="121" y="97.5">25</text>
<text x="150.2" y="97.5">3</text>
<text x="150.2" y="99.4">4</text>
<text x="150.2" y="101.2">5</text>
<text x="153.8" y="96.6">SWDIO</text>
<text x="153.8" y="98.4">nRESET</text>
<text x="153.8" y="100.3">SWCLK</text>
<text x="150.2" y="103">6</text>
<text x="153.8" y="102.1">GND</text>
<text x="153.8" y="103.9">SWO</text>
<text x="111.2" y="109.5">When you configure pin21 as RESET it will be hardware configured to pull-up internally. The reason it is active low is that</text>
<text x="111.2" y="111.3">when the device is turned off the pin will be 0, and when it turns on it will be 1, there is a simple way to know when/if your</text>
<text x="111.2" y="113.2">device is on.</text>
<text x="111.2" y="116.8">To disable reset, set PSELRESET registers and reset the chip. They are retained and will disable reset.</text>
<text x="3.3" y="131.3">C</text>
<text x="274.9" y="131.3">C</text>
<text x="185.9" y="138">1</text>
<text x="185.9" y="136.1">2</text>
<text x="185.9" y="134.3">3</text>
<text x="185.9" y="132.5">4</text>
<text x="184.6" y="142.6">0.1 Inch Header Pins</text>
<text x="36.7" y="148.1">1</text>
<text x="36.7" y="149.9">2</text>
<text x="194.7" y="148.1">Pads For Pogo Pins</text>
<text x="36.7" y="151.8">3</text>
<text x="36.7" y="153.6">4</text>
<text x="36.7" y="155.4">5</text>
<text x="137.3" y="151.8">1</text>
<text x="137.3" y="153.6">2</text>
<text x="137.3" y="155.4">3</text>
<text x="36.7" y="157.3">6</text>
<text x="36.7" y="159.1">7</text>
<text x="137.3" y="157.3">4</text>
<text x="137.3" y="159.1">5</text>
<text x="137.3" y="161">6</text>
<text x="137.3" y="162.8">7</text>
<text x="3.3" y="175">D</text>
<text x="274.9" y="175">D</text>
<text x="190.1" y="183.1">Title</text>
<text x="190.1" y="186.7">By:</text>
<text x="190.1" y="189.5">Date: 4/4/2017</text>
<text x="190.1" y="191.3">File:</text>
<text x="190.1" y="189.5">Date:</text>
<text x="203" y="186.7">Number:</text>
<text x="205.7" y="189.5">Time: 1:05:41 PM</text>
<text x="219.5" y="186.7">Revision:</text>
<text x="219.5" y="189.5">Sheet 2</text>
<text x="225.9" y="189.5">of 10</text>
<text x="24.6" y="194.1">1</text>
<text x="70.5" y="194.1">2</text>
<text x="116.3" y="194.1">3</text>
<text x="162.2" y="194.1">4</text>
<text x="208.1" y="194.1">5</text>
<text x="253.9" y="194.1">6</text>
</g>
<g font-size="1.7" fill="#000080">
<text x="102.8" y="33.9">C1</text>
<text x="102.8" y="35.7">1uF</text>
<text x="85.6" y="38.7">L1</text>
<text x="85.6" y="40.5">15nH</text>
<text x="85.6" y="52.5">L2</text>
<text x="216.7" y="49.7">Status will be 5v if charging is done, and 0v if still charging.</text>
<text x="17.7" y="59.8">9HT10-32.768KDZF-T</text>
<text x="85.6" y="54.3">10uH</text>
<text x="138.6" y="57.2">C2</text>
<text x="145.9" y="57.4">X1</text>
<text x="153.2" y="57.2">C3</text>
<text x="201.2" y="58.9">0402</text>
<text x="201.2" y="57">10k±1%</text>
<text x="201.2" y="55.2">R19</text>
<text x="225.9" y="58.9">0402</text>
<text x="225.9" y="57">10k±1%</text>
<text x="225.9" y="55.2">R23</text>
<text x="250.7" y="58.9">0402</text>
<text x="250.7" y="57">10k±1%</text>
<text x="250.7" y="55.2">R29</text>
<text x="21.2" y="61.1">X2</text>
<text x="21.2" y="65.9">32.768kHz</text>
<text x="75.1" y="60.4">NRF52832-QFAA-R3.3V</text>
<text x="138.6" y="62.4">12pF</text>
<text x="145.9" y="62.2">32Mhz</text>
<text x="153.2" y="62.4">12pF</text>
<text x="201.2" y="64.4">20k±1%</text>
<text x="201.2" y="62.6">R30</text>
<text x="225.9" y="64.4">20k±1%</text>
<text x="225.9" y="62.6">R32</text>
<text x="250.7" y="64.4">20k±1%</text>
<text x="250.7" y="62.6">R57</text>
<text x="17.5" y="66">C8</text>
<text x="17.5" y="67.9">15pF</text>
<text x="32.2" y="66">C9</text>
<text x="32.2" y="67.9">15pF</text>
<text x="65.2" y="66.4">C5</text>
<text x="65.2" y="71.6">0.1uF</text>
<text x="74.4" y="67.9">4.7µF</text>
<text x="74.4" y="66">C4</text>
<text x="125.4" y="68.1">U1</text>
<text x="125.4" y="69.9">nRF52832</text>
<text x="163.5" y="71.8">C6</text>
<text x="201.2" y="66.3">0402</text>
<text x="225.9" y="66.3">0402</text>
<text x="250.7" y="66.3">0402</text>
<text x="161.5" y="75.3">100pF</text>
<text x="163.5" y="77.3">C7</text>
<text x="14" y="80.9">UART</text>
<text x="161.5" y="80.8">100pF</text>
<text x="212" y="82.6">E1</text>
<text x="202" y="88.3">L3</text>
<text x="215.8" y="85.6">50ohm 2.4GHz</text>
<text x="14" y="90.2">Header 3</text>
<text x="152.5" y="92">TAG-CONNECT TC2030</text>
<text x="188.1" y="91.8">C10</text>
<text x="188.1" y="93.6">0.8pF</text>
<text x="193.6" y="90.7">3.9nH</text>
<text x="206.5" y="91.8">C11</text>
<text x="206.5" y="93.6">1.2pF</text>
<text x="152.5" y="106.7">TC2030-IDC (Legs)</text>
<text x="47.8" y="123.1">C12</text>
<text x="47.8" y="124.9">0.1uF</text>
<text x="55.1" y="123.1">C13</text>
<text x="55.1" y="124.9">0.1uF</text>
<text x="62.4" y="123.1">C14</text>
<text x="62.4" y="124.9">0.1uF</text>
<text x="74.5" y="122.3">Pg. 2</text>
<text x="184.6" y="129.7">CN1</text>
<text x="191" y="133.4">M20-9990445</text>
<text x="184.6" y="140.8">Prototyping Programming</text>
<text x="33.3" y="145.3">Upper Main Board</text>
<text x="136" y="149">IMU_MAG</text>
<text x="185.5" y="147.2">SWDIO_PP</text>
<text x="185.5" y="149.9">3.3V_PP</text>
<text x="194.7" y="146.3">Production Programming</text>
<text x="85.2" y="154.3">R7</text>
<text x="103" y="154.5">MISO_TP</text>
<text x="108.5" y="152.7">MOSI_TP</text>
<text x="112.1" y="150.9">SPI_CLK_TP</text>
<text x="185.5" y="152.7">SWDCLK_PP</text>
<text x="185.5" y="155.4">GND_PP</text>
<text x="74.2" y="156.2">R31</text>
<text x="74.2" y="158">10K</text>
<text x="75.5" y="160.1">CS_IMU_TP</text>
<text x="85.2" y="156.2">10KCS_MAG_TP</text>
<text x="16.8" y="163.7">JST-BM07B-SRSS-TB(LF)(SN)</text>
<text x="136" y="165.6">JST-BM07B-SRSS-TB(LF)(SN)</text>
<text x="236.9" y="183.1">OLogic, Inc.</text>
<text x="236.9" y="184.9">1394 Borregas Ave.</text>
<text x="194.7" y="191.3">CTR-Lower-Main-Board-Rev-C-BTLE.SchDoc</text>
<text x="236.9" y="186.7">Sunnyvale, CA</text>
<text x="236.9" y="188.6">94089 USA</text>
<text x="236.9" y="190.4">(650) 996-1490</text>
</g>
<g font-size="1.7" fill="#800000">
<text x="99.4" y="41.4">GND</text>
<text x="200.2" y="52.5">BAT1_STATUS</text>
<text x="225" y="52.5">BAT2_STATUS</text>
<text x="249.8" y="52.5">BAT3_STATUS</text>
<text x="207.6" y="59.8">BAT1_CHARGED</text>
<text x="232.3" y="59.8">BAT2_CHARGED</text>
<text x="257.1" y="59.8">BAT3_CHARGED</text>
<text x="132.4" y="64.4">GND</text>
<text x="158.1" y="64.4">GND</text>
<text x="20.4" y="75.4">GND</text>
<text x="70.9" y="73.6">GND</text>
<text x="123.4" y="75.4">3.3V</text>
<text x="169.1" y="77.3">GND</text>
<text x="198.4" y="72.7">GND</text>
<text x="223.2" y="72.7">GND</text>
<text x="248" y="72.7">GND</text>
<text x="60.8" y="82.8">UART_RX</text>
<text x="60.8" y="84.6">UART_TX</text>
<text x="60.8" y="86.5">BAT1_CHARGED</text>
<text x="60.8" y="88.3">BAT2_CHARGED</text>
<text x="21.4" y="92">GND</text>
<text x="60.8" y="92">I2C_SCK</text>
<text x="60.8" y="93.8">I2C_DAT</text>
<text x="60.8" y="95.7">BAT_MON2</text>
<text x="60.8" y="90.2">BAT3_CHARGED</text>
<text x="125" y="95.7">SWDIO</text>
<text x="125" y="92">M1_PWMA</text>
<text x="125" y="90.2">M1_PWMB</text>
<text x="125" y="93.8">LED_BANK_C</text>
<text x="145.4" y="92">3.3V</text>
<text x="60.8" y="97.5">BAT_MON1</text>
<text x="125" y="97.5">SWDCLK</text>
<text x="184.7" y="99.4">GND</text>
<text x="203" y="99.4">GND</text>
<text x="140.6" y="106.7">GND</text>
<text x="83.9" y="110.4">3.3V</text>
<text x="51.8" y="117.7">3.3V</text>
<text x="79.1" y="119.6">M2_PWMB</text>
<text x="79.1" y="117.7">M2_PWMA</text>
<text x="79.1" y="123.3">M3_PWMA</text>
<text x="79.1" y="121.4">M3_PWMB</text>
<text x="79.1" y="125.1">LED_PWM_BLUE</text>
<text x="111.2" y="121.4">LED_BANK_A</text>
<text x="111.2" y="123.3">BAT_MON3</text>
<text x="111.2" y="125.1">VCHRG_OFF</text>
<text x="51.6" y="130.6">GND</text>
<text x="79.1" y="127">LED_PWM_GREEN</text>
<text x="111.2" y="127">LED_PWM_RED</text>
<text x="164.6" y="126">3.3V</text>
<text x="168.1" y="131.5">SWDCLK</text>
<text x="168.1" y="135.2">SWDIO</text>
<text x="42.5" y="147.2">5V</text>
<text x="83" y="149">3.3V</text>
<text x="130.7" y="149">3.3V</text>
<text x="164.5" y="146.3">GND</text>
<text x="42.5" y="152.7">I2C_SCK</text>
<text x="42.5" y="150.9">I2C_DAT</text>
<text x="72" y="150.9">3.3V</text>
<text x="125" y="152.7">SPI_CLK</text>
<text x="125" y="154.5">MOSI</text>
<text x="115.8" y="161.9">CS_IMU</text>
<text x="125" y="156.4">MISO</text>
<text x="125" y="158.2">CS_MAG</text>
<text x="40.6" y="163.7">GND</text>
<text x="130.6" y="167.4">GND</text>
</g>
<g font-size="1.6" fill="#800000">
<text x="99" y="62.9" transform="rotate(-90 99 62.9)">POWER_OFF</text>
<text x="100.8" y="62.9" transform="rotate(-90 100.8 62.9)">LED_BANK_B</text>
<text x="102.6" y="62.9" transform="rotate(-90 102.6 62.9)">SPI_CLK</text>
<text x="104.5" y="62.9" transform="rotate(-90 104.5 62.9)">MOSI</text>
<text x="106.3" y="62.9" transform="rotate(-90 106.3 62.9)">MISO</text>
<text x="108.1" y="62.9" transform="rotate(-90 108.1 62.9)">CS_MAG</text>
<text x="110" y="62.9" transform="rotate(-90 110 62.9)">CS_IMU</text>
</g>
<g font-size="1.6">
<text x="89.8" y="67" transform="rotate(-90 89.8 67)">48</text>
<text x="91.6" y="67" transform="rotate(-90 91.6 67)">47</text>
<text x="93.5" y="67" transform="rotate(-90 93.5 67)">46</text>
<text x="95.3" y="67" transform="rotate(-90 95.3 67)">45</text>
<text x="97.1" y="67" transform="rotate(-90 97.1 67)">44</text>
<text x="99" y="67" transform="rotate(-90 99 67)">43</text>
<text x="100.8" y="67" transform="rotate(-90 100.8 67)">42</text>
<text x="102.6" y="67" transform="rotate(-90 102.6 67)">41</text>
<text x="104.5" y="67" transform="rotate(-90 104.5 67)">40</text>
<text x="106.3" y="67" transform="rotate(-90 106.3 67)">39</text>
<text x="108.1" y="67" transform="rotate(-90 108.1 67)">38</text>
<text x="110" y="67" transform="rotate(-90 110 67)">37</text>
<text x="90.7" y="73.3" transform="rotate(-90 90.7 73.3)">VDD</text>
<text x="92.5" y="73.1" transform="rotate(-90 92.5 73.1)">DCC</text>
<text x="94.4" y="73.9" transform="rotate(-90 94.4 73.9)">DEC4</text>
<text x="96.2" y="72.8" transform="rotate(-90 96.2 72.8)">VSS</text>
<text x="98" y="72.9" transform="rotate(-90 98 72.9)">N.C.</text>
<text x="99.9" y="77.8" transform="rotate(-90 99.9 77.8)">P0.31/AIN7</text>
<text x="101.7" y="77.8" transform="rotate(-90 101.7 77.8)">P0.30/AIN6</text>
<text x="103.5" y="77.8" transform="rotate(-90 103.5 77.8)">P0.29/AIN5</text>
<text x="105.4" y="77.8" transform="rotate(-90 105.4 77.8)">P0.28/AIN4</text>
<text x="107.2" y="73.5" transform="rotate(-90 107.2 73.5)">P0.27</text>
<text x="109" y="73.5" transform="rotate(-90 109 73.5)">P0.26</text>
<text x="110.9" y="73.5" transform="rotate(-90 110.9 73.5)">P0.25</text>
<text x="90.7" y="105.8" transform="rotate(-90 90.7 105.8)">VDD</text>
<text x="92.5" y="105.8" transform="rotate(-90 92.5 105.8)">P0.11</text>
<text x="94.4" y="105.8" transform="rotate(-90 94.4 105.8)">P0.12</text>
<text x="96.2" y="105.8" transform="rotate(-90 96.2 105.8)">P0.13</text>
<text x="98" y="105.8" transform="rotate(-90 98 105.8)">P0.14</text>
<text x="99.9" y="105.8" transform="rotate(-90 99.9 105.8)">P0.15</text>
<text x="101.7" y="105.8" transform="rotate(-90 101.7 105.8)">P0.16</text>
<text x="103.5" y="105.8" transform="rotate(-90 103.5 105.8)">P0.17</text>
<text x="105.4" y="105.8" transform="rotate(-90 105.4 105.8)">P0.18</text>
<text x="107.2" y="105.8" transform="rotate(-90 107.2 105.8)">P0.19</text>
<text x="109" y="105.8" transform="rotate(-90 109 105.8)">P0.20</text>
<text x="110.9" y="105.8" transform="rotate(-90 110.9 105.8)">P0.21/RESET</text>
<text x="89.8" y="110.2" transform="rotate(-90 89.8 110.2)">13</text>
<text x="91.6" y="110.2" transform="rotate(-90 91.6 110.2)">14</text>
<text x="93.5" y="110.2" transform="rotate(-90 93.5 110.2)">15</text>
<text x="95.3" y="110.2" transform="rotate(-90 95.3 110.2)">16</text>
<text x="97.1" y="110.2" transform="rotate(-90 97.1 110.2)">17</text>
<text x="99" y="110.2" transform="rotate(-90 99 110.2)">18</text>
<text x="100.8" y="110.2" transform="rotate(-90 100.8 110.2)">19</text>
<text x="102.6" y="110.2" transform="rotate(-90 102.6 110.2)">20</text>
<text x="104.5" y="110.2" transform="rotate(-90 104.5 110.2)">21</text>
<text x="106.3" y="110.2" transform="rotate(-90 106.3 110.2)">22</text>
<text x="108.1" y="110.2" transform="rotate(-90 108.1 110.2)">23</text>
<text x="110" y="110.2" transform="rotate(-90 110 110.2)">24</text>
</g>
</svg>
